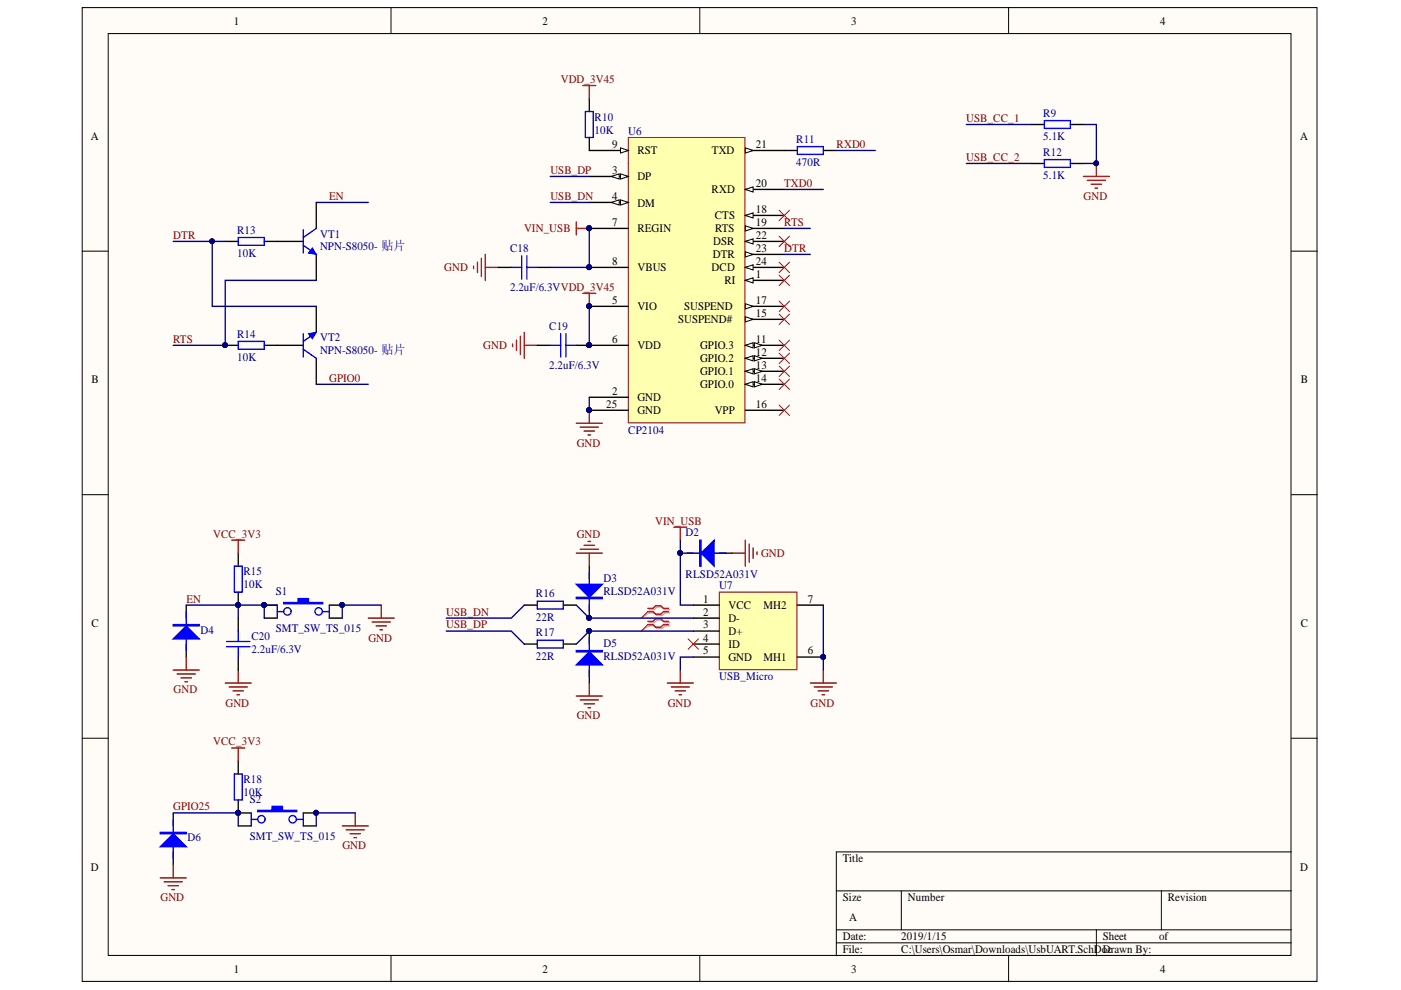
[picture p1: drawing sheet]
<svg xmlns="http://www.w3.org/2000/svg" width="297mm" height="210mm" viewBox="0 0 297 210" stroke-linecap="round" stroke-linejoin="round" font-family="sans-serif">
<g fill="#fffcf8" stroke="#000" stroke-width=".21">
<path d="M17.4 1.6h261.8v206.5h-261.8z"/>
<path d="M22.9 7.1h250.8v195.5h-250.8z"/>
</g>
<g fill="none" stroke="#000" stroke-width=".21">
<path d="M82.9 1.6v5.5M148.4 1.6v5.5M213.8 1.6v5.5M17.4 53.2h5.5M273.8 53.2h5.5M17.4 104.9h5.5M273.8 104.9h5.5M17.4 156.5h5.5M273.8 156.5h5.5M177.3 188.9h96.5M177.3 197.1h96.5M177.3 199.9h96.5"/>
<path d="M191.1 188.9v8.2M232.5 197.1v5.6M246.2 188.9v8.2M273.8 180.6h-96.5v22.1M82.9 202.7v5.5M148.4 202.7v5.5M213.8 202.7v5.5"/>
</g>
<path d="M154.2 41.8l2.2 2.2M156.4 41.8l-2.2 2.2" fill="none" stroke="#f00" stroke-width=".21"/>
<path d="M133.2 34.7h5.5M134 33.8h3.9M134.9 33h2.2M135.7 32.2h.5M136 34.7v2.7" fill="none" stroke="#800000" stroke-width=".28"/>
<path d="M124.9 20.9v2.7M124.9 29.2v2.7" fill="none" stroke="#000" stroke-width=".28"/>
<path d="M124.1 23.6h1.7v5.6h-1.7z" fill="none" stroke="#00f" stroke-width=".28"/>
<path d="M152.5 125.5h16.5v16.5h-16.5z" fill="#ffffb0" stroke="#800000" stroke-width=".21"/>
<g fill="none" stroke="#000" stroke-width=".28">
<path d="M111.2 128.3h2.7M111.2 136.6h2.7M119.4 128.3h2.8M119.4 136.6h2.8M124.9 120v2.8M124.9 128.3v2.8M147 128.3h5.5M147 131.1h5.5M147 133.8h5.5M147 136.6h5.5M147 139.3h5.5M169 128.3h5.6"/>
<path d="M169 139.3h5.6"/>
</g>
<g fill="#000080" stroke="#000080" stroke-width=".21">
<circle cx="174.5" cy="139.3" r=".51"/>
<circle cx="124.9" cy="131" r=".51"/>
</g>
<path d="M141.5 144.8h5.5M142.3 145.6h3.9M143.1 146.5h2.2M144 147.3h.5M144.2 142.1v2.7M171.8 144.8h5.5M172.6 145.6h3.9M173.5 146.5h2.2M174.3 147.3h.5M174.6 142.1v2.7" fill="none" stroke="#800000" stroke-width=".28"/>
<path d="M145.9 135.5l2.2 2.2M148.1 135.5l-2.2 2.2" fill="none" stroke="#f00" stroke-width=".21"/>
<path d="M113.9 127.5h5.5v1.6h-5.5zM113.9 135.7h5.5v1.7h-5.5zM122.2 126.6h5.5v.3h-5.5zM122.2 126.8h5.5M124.9 121.4v8.3" fill="none" stroke="#00f" stroke-width=".28"/>
<path d="M122.2 123.9h5.5l-2.8 2.7z" fill="#00f"/>
<path d="M122.2 123.9h5.5l-2.8 2.7zM122.2 137.9h5.5v.3h-5.5zM122.2 138.1h5.5M124.9 135.2v8.2" fill="none" stroke="#00f" stroke-width=".28"/>
<g fill="#000080" stroke="#000080" stroke-width=".21">
<circle cx="124.9" cy="131" r=".51"/>
<circle cx="124.9" cy="133.8" r=".51"/>
</g>
<path d="M124.9 133.8v2.8M124.9 142.1v2.7" fill="none" stroke="#000" stroke-width=".28"/>
<path d="M122.2 141l2.7-2.8 2.8 2.8z" fill="#00f"/>
<path d="M122.2 141l2.7-2.8 2.8 2.8z" fill="none" stroke="#00f" stroke-width=".28"/>
<circle cx="124.9" cy="133.8" r=".51" fill="#000080" stroke="#000080" stroke-width=".21"/>
<path d="M122.2 117.3h5.5M123 116.5h3.9M123.8 115.6h2.2M124.7 114.8h.5M124.9 117.3v2.7M122.2 147.6h5.5M123 148.4h3.9M123.8 149.2h2.2M124.7 150.1h.5M124.9 144.8v2.8" fill="none" stroke="#800000" stroke-width=".28"/>
<path d="M137.6 129.3h1.1l.6-.6h1.1l.5 .6h1.1M137.6 130h1.1l.6 .5h1.1l.5-.5h1.1M137.6 132h1.1l.6-.5h1.1l.5 .5h1.1M137.6 132.7h1.1l.6 .6h1.1l.5-.6h1.1" fill="none" stroke="#d0a19e" stroke-width=".28"/>
<path d="M137.6 130l-1.6 1.1M137.6 132.7l-1.6 1.1" fill="none" stroke="#d0a19e" stroke-width=".21"/>
<path d="M137.3 129h1.1l.6-.6h1.1l.6 .6h1.1M137.3 129.7h1.1l.6 .5h1.1l.6-.5h1.1M137.3 131.7h1.1l.6-.5h1.1l.6 .5h1.1M137.3 132.4h1.1l.6 .6h1.1l.6-.6h1.1" fill="none" stroke="#f00" stroke-width=".28"/>
<path d="M137.3 129.7l-1.3 1.4M137.3 132.4l-1.3 1.4" fill="none" stroke="#f00" stroke-width=".21"/>
<path d="M133.2 29.2h24.7v60.5h-24.7z" fill="#ffffb0" stroke="#800000" stroke-width=".21"/>
<path d="M124.9 31.9h8.3M124.9 73.2h8.3M124.9 65h8.3M124.9 84.2h8.3" fill="none" stroke="#000" stroke-width=".28"/>
<g fill="#000080" stroke="#000080" stroke-width=".21">
<circle cx="124.9" cy="73.2" r=".51"/>
<circle cx="124.9" cy="64.9" r=".51"/>
</g>
<path d="M131.6 31.4l1.6 .5-1.6 .6z" fill="#fffcf8"/>
<path d="M131.6 31.4l1.6 .5-1.6 .6z" fill="none" stroke="#000" stroke-width=".21"/>
<path d="M124.9 37.4h8.3M124.9 48.4h8.3M124.9 56.7h8.3M158 87h8.3" fill="none" stroke="#000" stroke-width=".28"/>
<g fill="#000080" stroke="#000080" stroke-width=".21">
<circle cx="124.9" cy="48.4" r=".51"/>
<circle cx="124.9" cy="56.7" r=".51"/>
</g>
<path d="M131.6 36.9l1.6 .5-1.6 .6z" fill="#fffcf8"/>
<path d="M131.6 36.9l1.6 .5-1.6 .6z" fill="none" stroke="#000" stroke-width=".21"/>
<path d="M129.6 37.4l1.7-.5v1.1z" fill="#fffcf8"/>
<path d="M129.6 37.4l1.7-.5v1.1z" fill="none" stroke="#000" stroke-width=".21"/>
<path d="M124.9 42.9h8.3" fill="none" stroke="#000" stroke-width=".28"/>
<path d="M131.6 42.4l1.6 .5-1.6 .6z" fill="#fffcf8"/>
<path d="M131.6 42.4l1.6 .5-1.6 .6z" fill="none" stroke="#000" stroke-width=".21"/>
<path d="M129.6 42.9l1.7-.5v1.1z" fill="#fffcf8"/>
<path d="M129.6 42.9l1.7-.5v1.1z" fill="none" stroke="#000" stroke-width=".21"/>
<path d="M158 31.9h8.3" fill="none" stroke="#000" stroke-width=".28"/>
<path d="M158 31.4l1.7 .5-1.7 .6z" fill="#fffcf8"/>
<path d="M158 31.4l1.7 .5-1.7 .6z" fill="none" stroke="#000" stroke-width=".21"/>
<path d="M158 40.2h8.3" fill="none" stroke="#000" stroke-width=".28"/>
<path d="M158 40.2l1.7-.6v1.1z" fill="#fffcf8"/>
<path d="M158 40.2l1.7-.6v1.1z" fill="none" stroke="#000" stroke-width=".21"/>
<path d="M158 45.7h8.3" fill="none" stroke="#000" stroke-width=".28"/>
<path d="M158 45.7l1.7-.6v1.1z" fill="#fffcf8"/>
<path d="M158 45.7l1.7-.6v1.1z" fill="none" stroke="#000" stroke-width=".21"/>
<path d="M158 48.4h8.3" fill="none" stroke="#000" stroke-width=".28"/>
<path d="M158 47.9l1.7 .5-1.7 .6z" fill="#fffcf8"/>
<path d="M158 47.9l1.7 .5-1.7 .6z" fill="none" stroke="#000" stroke-width=".21"/>
<path d="M158 51.2h8.3" fill="none" stroke="#000" stroke-width=".28"/>
<path d="M158 51.2l1.7-.6v1.1z" fill="#fffcf8"/>
<path d="M158 51.2l1.7-.6v1.1z" fill="none" stroke="#000" stroke-width=".21"/>
<path d="M158 53.9h8.3" fill="none" stroke="#000" stroke-width=".28"/>
<path d="M158 53.4l1.7 .5-1.7 .6z" fill="#fffcf8"/>
<path d="M158 53.4l1.7 .5-1.7 .6z" fill="none" stroke="#000" stroke-width=".21"/>
<path d="M158 56.7h8.3" fill="none" stroke="#000" stroke-width=".28"/>
<path d="M158 56.7l1.7-.6v1.1z" fill="#fffcf8"/>
<path d="M158 56.7l1.7-.6v1.1z" fill="none" stroke="#000" stroke-width=".21"/>
<path d="M158 59.4h8.3" fill="none" stroke="#000" stroke-width=".28"/>
<path d="M158 59.4l1.7-.5v1.1z" fill="#fffcf8"/>
<path d="M158 59.4l1.7-.5v1.1z" fill="none" stroke="#000" stroke-width=".21"/>
<path d="M158 65h8.3" fill="none" stroke="#000" stroke-width=".28"/>
<path d="M158 64.4l1.7 .6-1.7 .5z" fill="#fffcf8"/>
<path d="M158 64.4l1.7 .6-1.7 .5z" fill="none" stroke="#000" stroke-width=".21"/>
<path d="M158 67.7h8.3" fill="none" stroke="#000" stroke-width=".28"/>
<path d="M158 67.2l1.7 .5-1.7 .6z" fill="#fffcf8"/>
<path d="M158 67.2l1.7 .5-1.7 .6z" fill="none" stroke="#000" stroke-width=".21"/>
<path d="M158 73.2h8.3" fill="none" stroke="#000" stroke-width=".28"/>
<path d="M158 73.2l1.7-.5v1.1z" fill="#fffcf8"/>
<path d="M158 73.2l1.7-.5v1.1z" fill="none" stroke="#000" stroke-width=".21"/>
<path d="M160 72.7l1.6 .5-1.6 .6z" fill="#fffcf8"/>
<path d="M160 72.7l1.6 .5-1.6 .6z" fill="none" stroke="#000" stroke-width=".21"/>
<path d="M158 76h8.3" fill="none" stroke="#000" stroke-width=".28"/>
<path d="M158 76l1.7-.6v1.1z" fill="#fffcf8"/>
<path d="M158 76l1.7-.6v1.1z" fill="none" stroke="#000" stroke-width=".21"/>
<path d="M160 75.4l1.6 .6-1.6 .5z" fill="#fffcf8"/>
<path d="M160 75.4l1.6 .6-1.6 .5z" fill="none" stroke="#000" stroke-width=".21"/>
<path d="M158 78.7h8.3" fill="none" stroke="#000" stroke-width=".28"/>
<path d="M158 78.7l1.7-.5v1.1z" fill="#fffcf8"/>
<path d="M158 78.7l1.7-.5v1.1z" fill="none" stroke="#000" stroke-width=".21"/>
<path d="M160 78.2l1.6 .5-1.6 .6z" fill="#fffcf8"/>
<path d="M160 78.2l1.6 .5-1.6 .6z" fill="none" stroke="#000" stroke-width=".21"/>
<path d="M158 81.5h8.3" fill="none" stroke="#000" stroke-width=".28"/>
<path d="M158 81.5l1.7-.6v1.1z" fill="#fffcf8"/>
<path d="M158 81.5l1.7-.6v1.1z" fill="none" stroke="#000" stroke-width=".21"/>
<path d="M160 80.9l1.6 .6-1.6 .5z" fill="#fffcf8"/>
<path d="M160 80.9l1.6 .6-1.6 .5z" fill="none" stroke="#000" stroke-width=".21"/>
<path d="M166.3 31.9h2.7M174.6 31.9h2.7M218.7 26.4h2.7M218.7 34.7h2.7M226.9 26.4h2.8M226.9 34.7h2.8M58.8 51.2h5.5M67.1 42.9v5.5M67.1 53.9v5.5M124.9 87h8.3" fill="none" stroke="#000" stroke-width=".28"/>
<g fill="#000080" stroke="#000080" stroke-width=".21">
<circle cx="124.9" cy="86.9" r=".51"/>
<circle cx="124.9" cy="73.2" r=".51"/>
<circle cx="124.9" cy="64.9" r=".51"/>
<circle cx="124.9" cy="48.4" r=".51"/>
<circle cx="124.9" cy="56.7" r=".51"/>
<circle cx="232.4" cy="34.6" r=".51"/>
</g>
<path d="M169 31.1h5.6v1.6h-5.6zM221.4 25.6h5.5v1.6h-5.5zM221.4 33.8h5.5v1.7h-5.5zM64.3 52l2.8 1.9M64.3 48.7v5M67.1 48.4l-2.8 2" fill="none" stroke="#00f" stroke-width=".28"/>
<g fill="none" stroke="#800000" stroke-width=".28">
<path d="M123.6 18.1h2.7M124.9 18.1v2.8M229.7 37.4h5.5M230.5 38.2h3.9M231.3 39.1h2.3M232.2 39.9h.5M232.5 34.7v2.7M100.4 56.4v.6M101.2 55.6v2.2M102.1 54.8v3.8M102.9 53.9v5.5M102.9 56.7h2.7"/>
<path d="M122.2 47.1v2.7M122.2 48.4h2.7M108.7 72.9v.6M109.5 72.1v2.2M110.3 71.3v3.8M111.2 70.5v5.5M111.2 73.2h2.7M123.6 62.2h2.7M124.9 62.2v2.8M122.2 89.7h5.5M123 90.6h3.9M123.8 91.4h2.2"/>
<path d="M124.7 92.2h.5M124.9 87v2.7M142.9 111.8h2.7M144.2 111.8v2.7"/>
</g>
<g fill="none" stroke="#f00" stroke-width=".21">
<path d="M165.2 44.6l2.2 2.2M167.4 44.6l-2.2 2.2M165.2 77.6l2.2 2.2M165.2 74.9l2.2 2.2M165.2 72.1l2.2 2.2M165.2 66.6l2.2 2.2M165.2 63.9l2.2 2.2M167.4 77.6l-2.2 2.2M167.4 74.9l-2.2 2.2M167.4 72.1l-2.2 2.2M167.4 66.6l-2.2 2.2M167.4 63.9l-2.2 2.2"/>
<path d="M165.2 85.9l2.2 2.2M165.2 80.4l2.2 2.2M167.4 85.9l-2.2 2.2M167.4 80.4l-2.2 2.2"/>
</g>
<path d="M66.2 52.6l.9 1.3-1.7-.2z" fill="#00f"/>
<path d="M66.2 52.6l.9 1.3-1.7-.2z" fill="none" stroke="#00f" stroke-width=".21"/>
<path d="M47.8 51.2h2.7M56 51.2h2.8M47.8 73.2h2.7M56 73.2h2.8M56 128.3h2.8M56 131.1h2.8M69.8 128.3h2.8M69.8 131.1h2.8" fill="none" stroke="#000" stroke-width=".28"/>
<path d="M50.5 50.4h5.5v1.6h-5.5zM50.5 72.4h5.5v1.6h-5.5z" fill="none" stroke="#00f" stroke-width=".28"/>
<g fill="#000080" stroke="#000080" stroke-width=".21">
<circle cx="47.7" cy="73.2" r=".51"/>
<circle cx="56" cy="128.3" r=".51"/>
<circle cx="72.5" cy="128.3" r=".51"/>
</g>
<path d="M165.2 55.6l2.2 2.2M165.2 50.1l2.2 2.2M165.2 58.3l2.2 2.2M167.4 55.6l-2.2 2.2M167.4 50.1l-2.2 2.2M167.4 58.3l-2.2 2.2" fill="none" stroke="#f00" stroke-width=".21"/>
<path d="M78.1 131.1h5.5M78.9 131.9h3.9M79.7 132.7h2.2M80.6 133.5h.5M80.8 128.3v2.8" fill="none" stroke="#800000" stroke-width=".28"/>
<path d="M60.2 127.7h3v-.8h2.2v.8h3v.3h-8.2z" fill-rule="evenodd" fill="#00f"/>
<g fill="none" stroke="#00f" stroke-width=".28">
<path d="M36.7 132.4h5.5v.3h-5.5zM36.7 132.6h5.5M39.5 129.7v8.2M49.7 120h1.6v5.5h-1.6zM58.8 128.3v2.8M58.8 129.7h1.4M60.2 127.7h3v-.8h2.2v.8h3v.3h-8.2zM68.4 129.7h1.4M69.8 128.3v2.8"/>
<circle cx="60.9" cy="129.6" r=".79"/>
<circle cx="67.6" cy="129.6" r=".79"/>
</g>
<g fill="#000080" stroke="#000080" stroke-width=".21">
<circle cx="56" cy="128.3" r=".51"/>
<circle cx="72.5" cy="128.3" r=".51"/>
<circle cx="50.5" cy="128.3" r=".51"/>
</g>
<path d="M50.5 117.3v2.7M39.5 128.3v2.8M39.5 136.6v2.7M50.5 125.5v2.8" fill="none" stroke="#000" stroke-width=".28"/>
<path d="M47.8 144.8h5.5M48.6 145.6h3.8M49.4 146.5h2.2M50.2 147.3h.6M50.5 142.1v2.7" fill="none" stroke="#800000" stroke-width=".28"/>
<path d="M36.7 135.5l2.8-2.8 2.7 2.8z" fill="#00f"/>
<g fill="none" stroke="#00f" stroke-width=".28">
<path d="M108.4 56.7h2.2M110.6 54.2v5M111.7 56.7h2.2M111.7 54.2v5M116.7 73.2h2.2M118.9 70.7v5M120 73.2h2.2M120 70.7v5M145.6 117.3h8.3M148.4 114.5h.2v5.5h-.2zM148.5 114.5v5.5M36.7 135.5l2.8-2.8 2.7 2.8z"/>
<path d="M48 136h5M48 137.1h5M50.5 133.8v2.2M50.5 137.1v2.2"/>
</g>
<path d="M49.1 114.5h2.8M50.5 114.5v2.8M39.5 139.3v2.8M36.7 142.1h5.5M37.6 142.9h3.8M38.4 143.7h2.2M39.2 144.5h.6" fill="none" stroke="#800000" stroke-width=".28"/>
<path d="M105.6 56.7h2.8M113.9 56.7h2.8M113.9 73.2h2.8M122.2 73.2h2.7M144.2 117.3h2.8M152.5 117.3h2.8M50.5 131.1v2.7M50.5 139.3v2.8" fill="none" stroke="#000" stroke-width=".28"/>
<g fill="#000080" stroke="#000080" stroke-width=".21">
<circle cx="124.9" cy="73.2" r=".51"/>
<circle cx="144.2" cy="117.2" r=".51"/>
</g>
<path d="M148.6 117.3l2.8-2.8v5.5z" fill="#00f"/>
<path d="M64.3 74l2.8 2M64.3 70.7v5M67.1 70.5l-2.8 1.9M148.6 117.3l2.8-2.8v5.5z" fill="none" stroke="#00f" stroke-width=".28"/>
<circle cx="144.2" cy="117.2" r=".51" fill="#000080" stroke="#000080" stroke-width=".21"/>
<path d="M155.3 117.3h2.7M158 114.5v5.5M158.8 115.4v3.8M159.7 116.2v2.2M160.5 117v.6" fill="none" stroke="#800000" stroke-width=".28"/>
<path d="M58.8 73.2h5.5M67.1 65v5.5M67.1 76v5.5" fill="none" stroke="#000" stroke-width=".28"/>
<path d="M65.4 70.7l1.7-.2-.9 1.3z" fill="#00f"/>
<path d="M65.4 70.7l1.7-.2-.9 1.3z" fill="none" stroke="#00f" stroke-width=".21"/>
<g fill="none" stroke="#000080" stroke-width=".28">
<path d="M116.7 37.4h8.2M177.3 31.9h8.3M204.9 26.4h13.8M204.9 34.7h13.8M229.7 26.4h2.8v8.3h-2.8M36.7 51.2h11.1M45 51.2v13.8h22.1M67.1 59.4h-19.3v13.8h-11.1M67.1 42.9h11M116.7 42.9h8.2M124.9 48.4v8.3h-8.2M166.3 40.2h8.3"/>
<path d="M166.3 48.4h5.5M166.3 53.9h5.5M124.9 65v8.2M67.1 81.5h11M124.9 84.2v2.8M144.2 114.5v13.8h2.8M39.5 128.3h19.3M50.5 128.3v2.8M56 128.3v2.8M80.8 128.3h-8.2v2.8M94.6 133.8h13.8l2.8 2.8M111.2 128.3l-2.8 2.8h-13.8"/>
<path d="M122.2 128.3l2.7 2.8h22.1M147 139.3h-2.8v2.8M147 133.8h-22.1l-2.7 2.8M174.6 128.3v13.8"/>
</g>
<g fill="#000080" stroke="#000080" stroke-width=".21">
<circle cx="174.5" cy="139.3" r=".51"/>
<circle cx="124.9" cy="131" r=".51"/>
<circle cx="124.9" cy="133.8" r=".51"/>
<circle cx="124.9" cy="56.7" r=".51"/>
<circle cx="124.9" cy="48.4" r=".51"/>
<circle cx="124.9" cy="64.9" r=".51"/>
<circle cx="124.9" cy="73.2" r=".51"/>
<circle cx="124.9" cy="86.9" r=".51"/>
<circle cx="232.4" cy="34.6" r=".51"/>
<circle cx="45" cy="51.1" r=".51"/>
<circle cx="47.7" cy="73.2" r=".51"/>
<circle cx="72.5" cy="128.3" r=".51"/>
<circle cx="50.5" cy="128.3" r=".51"/>
<circle cx="56" cy="128.3" r=".51"/>
<circle cx="144.2" cy="117.2" r=".51"/>
<circle cx="50.5" cy="172.3" r=".51"/>
<circle cx="67" cy="172.3" r=".51"/>
</g>
<path d="M50.5 172.4h2.8M50.5 175.1h2.8M64.3 172.4h2.8M64.3 175.1h2.8" fill="none" stroke="#000" stroke-width=".28"/>
<path d="M54.6 171.8h3.1v-.8h2.2v.8h3v.3h-8.3z" fill-rule="evenodd" fill="#00f"/>
<g fill="none" stroke="#00f" stroke-width=".28">
<path d="M34 176.5h5.5v.3h-5.5zM34 176.6h5.5M36.7 173.7v8.3M53.3 172.4v2.7M53.3 173.7h1.3M54.6 171.8h3.1v-.8h2.2v.8h3v.3h-8.3zM62.9 173.7h1.4M64.3 172.4v2.7"/>
<circle cx="55.4" cy="173.7" r=".79"/>
<circle cx="62" cy="173.7" r=".79"/>
</g>
<g fill="#000080" stroke="#000080" stroke-width=".21">
<circle cx="50.5" cy="172.3" r=".51"/>
<circle cx="67" cy="172.3" r=".51"/>
</g>
<path d="M72.6 175.1h5.5M73.4 175.9h3.9M74.2 176.8h2.2M75 177.6h.6M75.3 172.4v2.7" fill="none" stroke="#800000" stroke-width=".28"/>
<path d="M36.7 172.4h13.8v2.7M75.3 172.4h-8.2v2.7" fill="none" stroke="#000080" stroke-width=".28"/>
<path d="M36.7 172.4v2.7M36.7 180.6v2.8" fill="none" stroke="#000" stroke-width=".28"/>
<path d="M34 179.5l2.7-2.7 2.8 2.7z" fill="#00f"/>
<path d="M34 179.5l2.7-2.7 2.8 2.7zM49.7 164.1h1.6v5.5h-1.6z" fill="none" stroke="#00f" stroke-width=".28"/>
<path d="M49.1 158.6h2.8M50.5 158.6v2.7M34 186.1h5.5M34.8 187h3.9M35.6 187.8h2.2M36.5 188.6h.5M36.7 183.4v2.7" fill="none" stroke="#800000" stroke-width=".28"/>
<path d="M50.5 161.3v2.8M50.5 169.6v2.8" fill="none" stroke="#000" stroke-width=".28"/>
<circle cx="50.5" cy="172.3" r=".51" fill="#000080" stroke="#000080" stroke-width=".21"/>
<g font-size="2.5">
<text x="49.6" y="5.2">1</text>
<text x="115" y="5.2">2</text>
<text x="180.5" y="5.2">3</text>
<text x="246" y="5.2">4</text>
<text x="19.3" y="29.7">A</text>
<text x="275.7" y="29.7">A</text>
<text x="129.8" y="31.4">9</text>
<text x="135.1" y="32.7">RST</text>
<text x="151" y="32.7">TXD</text>
<text x="160.3" y="31.4">21</text>
<text x="129.8" y="36.9">3</text>
<text x="135.1" y="38.2">DP</text>
<text x="150.9" y="41">RXD</text>
<text x="160.3" y="39.6">20</text>
<text x="129.8" y="47.9">7</text>
<text x="129.8" y="42.4">4</text>
<text x="135.1" y="43.8">DM</text>
<text x="151.5" y="46.5">CTS</text>
<text x="160.3" y="45.1">18</text>
<text x="160.3" y="47.9">19</text>
<text x="135.1" y="49.3">REGIN</text>
<text x="151.2" y="52">DSR</text>
<text x="151.6" y="49.3">RTS</text>
<text x="160.3" y="50.6">22</text>
<text x="160.3" y="53.4">23</text>
<text x="129.8" y="56.1">8</text>
<text x="135.1" y="57.5">VBUS</text>
<text x="150.9" y="57.5">DCD</text>
<text x="151.1" y="54.8">DTR</text>
<text x="160.3" y="56.1">24</text>
<text x="160.3" y="58.9">1</text>
<text x="129.8" y="64.4">5</text>
<text x="135.1" y="65.8">VIO</text>
<text x="145" y="65.8">SUSPEND</text>
<text x="153.6" y="60.3">RI</text>
<text x="160.3" y="64.4">17</text>
<text x="143.8" y="68.6">SUSPEND#</text>
<text x="160.3" y="67.1">15</text>
<text x="129.8" y="72.7">6</text>
<text x="135.1" y="74.1">VDD</text>
<text x="148.4" y="74.1">GPIO.3</text>
<text x="148.4" y="76.8">GPIO.2</text>
<text x="160.3" y="72.7">11</text>
<text x="160.3" y="75.4">12</text>
<text x="19.4" y="81.2">B</text>
<text x="129.8" y="83.7">2</text>
<text x="148.4" y="79.6">GPIO.1</text>
<text x="148.4" y="82.3">GPIO.0</text>
<text x="160.3" y="78.2">13</text>
<text x="160.3" y="80.9">14</text>
<text x="275.8" y="81.2">B</text>
<text x="128.5" y="86.4">25</text>
<text x="135.1" y="85.1">GND</text>
<text x="135.1" y="87.8">GND</text>
<text x="151.5" y="87.8">VPP</text>
<text x="160.3" y="86.4">16</text>
<text x="149.1" y="127.8">1</text>
<text x="149.1" y="130.5">2</text>
<text x="154.4" y="129.1">VCC</text>
<text x="154.4" y="131.9">D-</text>
<text x="161.9" y="129.1">MH2</text>
<text x="171.3" y="127.8">7</text>
<text x="19.4" y="132.9">C</text>
<text x="149.1" y="133.3">3</text>
<text x="149.1" y="136">4</text>
<text x="154.4" y="134.6">D+</text>
<text x="154.4" y="137.4">ID</text>
<text x="275.8" y="132.9">C</text>
<text x="149.1" y="138.7">5</text>
<text x="154.4" y="140.2">GND</text>
<text x="161.9" y="140.2">MH1</text>
<text x="171.3" y="138.7">6</text>
<text x="19.3" y="184.6">D</text>
<text x="178.7" y="182.8">Title</text>
<text x="275.7" y="184.6">D</text>
<text x="178.7" y="191.1">Size</text>
<text x="192.5" y="191.1">Number</text>
<text x="247.6" y="191.1">Revision</text>
<text x="180.1" y="195.2">A</text>
<text x="178.7" y="199.4">Date:</text>
<text x="178.7" y="202.1">File:</text>
<text x="191.1" y="199.4">2019/1/15</text>
<text x="191.1" y="202.1">C:\Users\Osmar\Downloads\UsbUART.SchDoDrawn By:</text>
<text x="233.8" y="199.4">Sheet</text>
<text x="234.8" y="202.1">c</text>
<text x="245.7" y="199.4">of</text>
<text x="49.6" y="206.2">1</text>
<text x="115" y="206.2">2</text>
<text x="180.5" y="206.2">3</text>
<text x="246" y="206.2">4</text>
</g>
<g font-size="2.5" fill="#800000">
<text x="118.9" y="17.6">VDD_3V45</text>
<text x="204.9" y="25.9">USB_CC_1</text>
<text x="133.3" y="31.4">GND</text>
<text x="177.4" y="31.4">RXD0</text>
<text x="204.9" y="34.2">USB_CC_2</text>
<text x="116.7" y="36.9">USB_DP</text>
<text x="166.3" y="39.6">TXD0</text>
<text x="69.8" y="42.4">EN</text>
<text x="116.7" y="42.4">USB_DN</text>
<text x="166.3" y="47.9">RTS</text>
<text x="229.7" y="42.4">GND</text>
<text x="36.7" y="50.6">DTR</text>
<text x="111.1" y="49.3">VIN_USB</text>
<text x="166.3" y="53.4">DTR</text>
<text x="94.2" y="57.5">GND</text>
<text x="36.7" y="72.7">RTS</text>
<text x="102.5" y="74.1">GND</text>
<text x="69.8" y="80.9">GPIO0</text>
<text x="122.3" y="94.7">GND</text>
<text x="45.2" y="114">VCC_3V3</text>
<text x="122.3" y="114">GND</text>
<text x="138.9" y="111.3">VIN_USB</text>
<text x="161.4" y="118.1">GND</text>
<text x="39.5" y="127.8">EN</text>
<text x="94.6" y="130.5">USB_DN</text>
<text x="78.1" y="136">GND</text>
<text x="94.6" y="133.3">USB_DP</text>
<text x="36.8" y="147">GND</text>
<text x="47.8" y="149.8">GND</text>
<text x="141.6" y="149.8">GND</text>
<text x="171.9" y="149.8">GND</text>
<text x="122.3" y="152.5">GND</text>
<text x="45.2" y="158">VCC_3V3</text>
<text x="36.7" y="171.8">GPIO25</text>
<text x="72.6" y="180.1">GND</text>
<text x="34" y="191.1">GND</text>
</g>
<g font-size="2.5" fill="#000080">
<text x="126.1" y="25.6">R10</text>
<text x="126.1" y="28.3">10K</text>
<text x="133.2" y="28.6">U6</text>
<text x="221.2" y="24.8">R9</text>
<text x="221.2" y="29.8">5.1K</text>
<text x="168.8" y="30.3">R11</text>
<text x="168.8" y="35.3">470R</text>
<text x="221.2" y="33.1">R12</text>
<text x="221.2" y="38">5.1K</text>
<text x="50.3" y="49.5">R13</text>
<text x="67.9" y="50.4">VT1</text>
<text x="67.9" y="53.1">NPN-S8050- 贴片</text>
<text x="108.1" y="53.4">C18</text>
<text x="50.3" y="54.5">10K</text>
<text x="108.1" y="61.6">2.2uF/6.3VVDD_3V45</text>
<text x="50.3" y="71.6">R14</text>
<text x="116.4" y="69.9">C19</text>
<text x="50.3" y="76.5">10K</text>
<text x="67.9" y="72.4">VT2</text>
<text x="67.9" y="75.2">NPN-S8050- 贴片</text>
<text x="116.4" y="78.2">2.2uF/6.3V</text>
<text x="133.2" y="92">CP2104</text>
<text x="145.4" y="113.7">D2</text>
<text x="51.6" y="122">R15</text>
<text x="51.6" y="124.7">10K</text>
<text x="127.9" y="123.4">D3</text>
<text x="145.4" y="122.5">RLSD52A031V</text>
<text x="152.5" y="125">U7</text>
<text x="58.5" y="126.1">S1</text>
<text x="113.6" y="126.7">R16</text>
<text x="113.6" y="131.6">22R</text>
<text x="127.9" y="126.1">RLSD52A031V</text>
<text x="42.5" y="134.3">D4</text>
<text x="53.3" y="135.8">C20</text>
<text x="58.5" y="134.1">SMT_SW_TS_015</text>
<text x="113.6" y="134.9">R17</text>
<text x="127.9" y="137.1">D5</text>
<text x="53.3" y="138.5">2.2uF/6.3V</text>
<text x="113.6" y="139.8">22R</text>
<text x="127.9" y="139.8">RLSD52A031V</text>
<text x="152.5" y="144.2">USB_Micro</text>
<text x="51.6" y="166.1">R18</text>
<text x="51.6" y="168.8">10K</text>
<text x="53" y="170.2">S2</text>
<text x="39.8" y="178.4">D6</text>
<text x="53" y="178.1">SMT_SW_TS_015</text>
</g>
<text font-size="2.3" fill="#800000" x="138.2" y="42.9" transform="rotate(-90 138.2 42.9)">DTR</text>
</svg>
